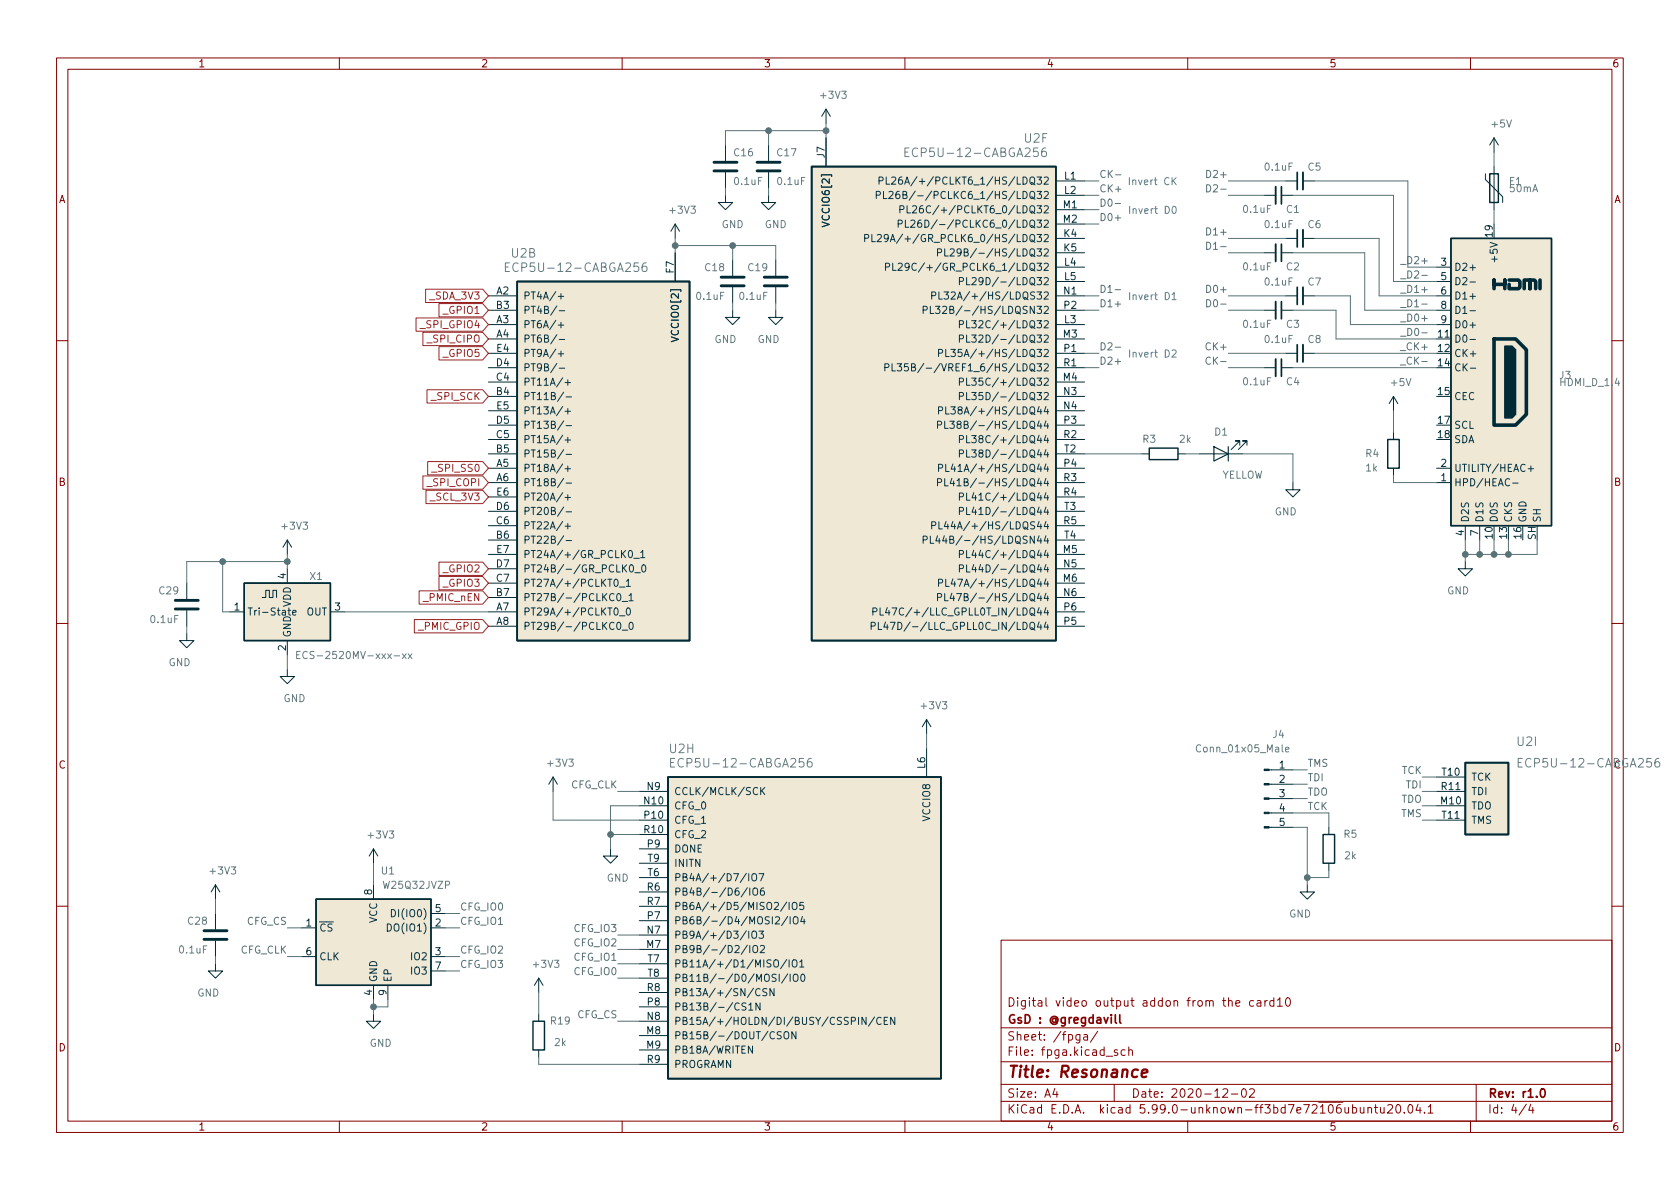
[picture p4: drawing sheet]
<svg xmlns="http://www.w3.org/2000/svg" width="297mm" height="210mm" viewBox="0 0 297 210" stroke-linecap="round" stroke-linejoin="round" font-family="sans-serif">
<g fill="none" stroke="#840000" stroke-width=".18">
<path d="M10 10.2h277v190.1h-277zM12 12.2h273v186.1h-273zM60 10.2v2M110 10.2v2M160 10.2v2M210 10.2v2M260 10.2v2M10 60.2h2M285 60.2h2M10 110.2h2M285 110.2h2M10 160.2h2"/>
<path d="M177 166.3h108v32h-108zM218.5 177.4l.7-.1-.1-.3-.4-.1-.2 .2 .1 .8h.5M221.6 177l-.4-.1-.3 .3v.4l.2 .3h.5M222.3 177h.6v.9M222.9 177.3l-.5 .1a.29 .29 0 0 0-.2 .2 .29 .29 0 0 0 .2 .3h.5M223.6 176.9v1M224.1 176.9l-.3 .1-.2 .2M225.2 177l-.4-.1-.3 .3v.4l.1 .3h.6M225.2 176.4v1.5M225.9 176.9l.4-.5v1.5M225.9 177.9h.8M227.4 176.6l.2-.2a.81 .81 0 0 1 .6 .7 .81 .81 0 0 1-.3 .8h-.1a.81 .81 0 0 1-.4-1.3z"/>
<path d="M285 160.2h2M60 198.3v2M110 198.3v2M160 198.3v2M177 194.8h108M177 191.8h108M177 187.8h108M177 181.8h108M186.5 192.5l-.4 1h1M186.9 193v1M190.9 182.9v1.2l-.3 .3h-.3M190.9 183l-.4-.1-.3 .3v.4l.2 .3h.5"/>
<path d="M191.6 183h.6l.1 .9M192.3 183.3l-.5 .1a.29 .29 0 0 0-.2 .2 .29 .29 0 0 0 .2 .3h.5M194.1 182.4l-1.3 1.9M197 191.8v3M197.6 185.7l-.4-.1-.2 .2 .1 .3 .5 .1v.4h-.6M198.9 185.7l-.4-.1-.3 .3v.4l.2 .3h.5M199.6 185.8l.2-.2 .3 .1 .1 .9M199.6 185.1v1.5M210 198.3v2M216.2 192.7l.6-.2 .2 .2 .1 .3-1 1h1M217.7 193.5h1.2M219.7 192.6l.2-.1a.81 .81 0 0 1 .5 .7 .81 .81 0 0 1-.3 .8h-.1a.81 .81 0 0 1-.6-.6 .81 .81 0 0 1 .3-.8z"/>
<path d="M220.9 192.7l.6-.2 .2 .2 .1 .3-.9 1h.9M241.9 196l.2-.2 .3 .1 .1 .9M241.9 195.8v1M243 195.8h.6M243.2 195.3v1.3l.4 .2M244.1 195.8v1h.4l.2-.1M244.7 195.8v1M245.4 195.5l.5-.2 .2 .2 .1 .3-.9 1h.9M247 195.4l.1-.1a.81 .81 0 0 1 .6 .7 .81 .81 0 0 1-.3 .8h-.1a.81 .81 0 0 1-.6-.6 .81 .81 0 0 1 .3-.8zM248.3 196.7v.1M249.1 195.4l.2-.1a.81 .81 0 0 1 .6 .7 .81 .81 0 0 1-.3 .8h-.2a.81 .81 0 0 1-.5-.6 .81 .81 0 0 1 .2-.8zM250.7 195.3l-.3 1h.9"/>
<path d="M251.1 195.8v1M251.9 196.7v.1M252.5 195.8l.4-.5v1.5M252.5 196.8h.9M260 198.3v2M261 191.8v6.5M269.9 195.3l-1.3 1.9M270.6 195.3l-.3 1h.9M271 195.8v1"/>
</g>
<path d="M197.2 179.4v1.3l.2 .2M198 179.4v1.3l.2 .2M272.6 192.6l.1-.1a.81 .81 0 0 1 .6 .7 .81 .81 0 0 1-.3 .8h-.2a.82 .82 0 0 1-.5-.6 .82 .82 0 0 1 .3-.8z" fill="none" stroke="#840000" stroke-width=".3"/>
<path d="M201.9 189.8l1-.2-.1-.4-.5-.1-.4 .3v1l.2 .1 .6-.1" fill="none" stroke="#840000" stroke-width=".4"/>
<path d="M225.6 33v3.1M230.4 30.5v3M225.6 43.2v3M225.6 53.3v3.1M230.4 40.6v3.1M230.4 50.8v3M225.6 63.5v3M230.4 61v3" fill="none" stroke="#002b36" stroke-width=".33"/>
<path d="M143.5 29.5h43.2v83.8h-43.2zM226.6 33v3.1M229.4 30.5v3M91.4 49.8h30.5v63.5h-30.5zM226.6 43.2v3M226.6 53.3v3.1M229.4 40.6v3.1M229.4 50.8v3M226.6 63.5v3M229.4 61v3M118.1 137.4h48.3v53.3h-48.3zM259.1 134.9h7.6v12.7h-7.6z" fill="none" stroke="#002b36" stroke-width=".3"/>
<g fill="none" stroke="#002b36" stroke-width=".18">
<path d="M146 19.3v2.5M146 19.3l-.7 1.3M146 19.3l.8 1.3M119.4 39.6v2.6M119.4 39.6l-.8 1.3M119.4 39.6l.7 1.3M128.3 34.5v1.3h1.2l-1.2 1.3-1.3-1.3h1.3M128.3 25.6v2.8M128.3 30.5v2.8M135.9 34.5v1.3h1.3l-1.3 1.3-1.3-1.3h1.3M135.9 25.6v2.8M135.9 30.5v2.8"/>
<path d="M146 24.4v5.1M186.7 34.5h5.1M186.7 32h5.1M186.7 37.1h5.1M186.7 39.6h5.1M223.5 34.5h2.1M226.6 34.5h2M227.3 32h2.1M230.4 32h2M262.6 30.7v1l3.1 3.1v1M264.2 24.4l-.8 1.2M264.2 24.4v2.5"/>
<path d="M264.2 29.5v7.6M264.2 24.4l.7 1.2M86.4 52.3h5M86.4 54.9h5M86.4 57.4h5M86.4 59.9h5M119.4 44.7v5.1M129.5 54.9v1.2h-1.2l1.2 1.3 1.3-1.3h-1.3M129.5 46v2.8M129.5 50.8v2.8M137.2 54.9v1.2h-1.3l1.3 1.3 1.2-1.3h-1.2M137.2 46v2.8"/>
<path d="M137.2 50.8v2.8M186.7 52.3h5.1M186.7 54.9h5.1M186.7 57.4h5.1M186.7 59.9h5.1M186.7 42.2h5.1M186.7 44.7h5.1M186.7 47.2h5.1M186.7 49.8h5.1M223.5 54.9h2.1M223.5 44.7h2.1M226.6 54.9h2"/>
<path d="M226.6 44.7h2M227.3 52.3h2.1M227.3 42.2h2.1M230.4 52.3h2M230.4 42.2h2M254 52.3h2.5M254 54.9h2.5M254 57.4h2.5M254 59.9h2.5M254 47.2h2.5M254 49.8h2.5M86.4 62.5h5"/>
<path d="M86.4 65h5M86.4 67.6h5M86.4 70.1h5M86.4 72.6h5M86.4 75.2h5M86.4 77.7h5M186.7 62.5h5.1M186.7 65h5.1M186.7 67.6h5.1M186.7 70.1h5.1M186.7 72.6h5.1M186.7 75.2h5.1"/>
<path d="M186.7 77.7h5.1M219.2 78.7v-.7h-.8h.8l-1.5 1.5M220.5 78.7v-.7h-.8h.8l-1.6 1.5M223.5 65h2.1M226.6 65h2M227.3 62.5h2.1M230.4 62.5h2M246.4 70.1v2.5M246.4 76.4v1.3M246.4 70.1l-.8 1.3M246.4 70.1l.7 1.3M50.8 95.5v2.5"/>
<path d="M50.8 95.5l-.8 1.3M50.8 95.5l.8 1.3M86.4 80.3h5M86.4 82.8h5M86.4 85.3h5M86.4 87.9h5M86.4 90.4h5M86.4 93h5M86.4 95.5h5M86.4 98h5M186.7 80.3h5.1M186.7 82.8h5.1"/>
<path d="M186.7 85.3h5.1M186.7 87.9h5.1M186.7 90.4h5.1M186.7 93h5.1M186.7 95.5h5.1M186.7 98h5.1M201.9 80.3h1.3M208.3 80.3h1.2M212.1 80.3h7.6M228.6 85.3v1.3h-1.3l1.3 1.3 1.3-1.3h-1.3M246.4 82.8v1.3M254 82.8h2.5"/>
<path d="M254 85.3h2.5M259.1 99.3v1.3h-1.3l1.3 1.2 1.2-1.2h-1.2M259.1 93v2.5M261.6 93v2.5M33 112v1.3h-1.3l1.3 1.2 1.3-1.2h-1.3M33 103.1v2.8M33 107.9v2.8M40.6 108.2h2.6M46.4 105.7h.6v-1.3h.6v1.3h.7v-1.3h.6v1.3M50.8 118.4v1.2h1.3l-1.3 1.3-1.3-1.3h1.3M50.8 100.6v2.5M50.8 113.3v2.5"/>
<path d="M58.4 108.2h2.6M86.4 108.2h5M86.4 100.6h5M86.4 103.1h5M86.4 105.7h5M86.4 110.7h5M186.7 108.2h5.1M186.7 100.6h5.1M186.7 103.1h5.1M186.7 105.7h5.1M186.7 110.7h5.1M97.8 137.4l-.8 1.3"/>
<path d="M97.8 137.4v2.5M97.8 137.4l.8 1.3M113 139.9h5.1M163.8 127.2l-.7 1.3M163.8 127.2v2.6M163.8 132.3v5.1M163.8 127.2l.8 1.3M224.4 138.7h4.2M224.4 136.1h4.2M254 139.9h5.1M254 137.4h5.1M38.1 156.5l-.8 1.2"/>
<path d="M38.1 156.5v2.5M38.1 156.5l.8 1.2M66 150.1v2.5M66 156.5v2.5M66 150.1l-.7 1.3M66 150.1l.8 1.3M107.9 150.1v1.3h1.3l-1.3 1.2-1.2-1.2h1.2M113 142.5h5.1M113 145h5.1M113 147.6h5.1M113 150.1h5.1M113 152.6h5.1"/>
<path d="M113 155.2h5.1M113 157.7h5.1M224.4 146.3h4.2M224.4 143.8h4.2M224.4 141.2h4.2M231.1 156.5v1.2h-1.2l1.2 1.3 1.3-1.3h-1.3M234.9 146.3v1.3M234.9 152.6v1.3M254 142.5h5.1M254 145h5.1M38.1 170.4v1.3h-1.3l1.3 1.3 1.3-1.3h-1.3M38.1 161.5v2.8"/>
<path d="M38.1 166.4v2.8M53.3 164.1h2.6M53.3 169.2h2.6M66 179.3v1.3h1.3l-1.3 1.3-1.2-1.3h1.2M66 174.2v2.6M68.6 174.2v2.6M76.2 164.1h2.5M76.2 169.2h2.5M76.2 161.5h2.5M76.2 171.7h2.5M95.2 173l-.7 1.2M95.2 173v2.5"/>
<path d="M95.2 179.3v1.3M95.2 173l.8 1.2M113 160.3h5.1M113 162.8h5.1M113 165.3h5.1M113 167.9h5.1M113 170.4h5.1M113 173h5.1M113 175.5h5.1M113 178h5.1M95.2 185.7v1.2M113 180.6h5.1"/>
<path d="M113 183.1h5.1M113 185.7h5.1M113 188.2h5.1"/>
</g>
<g fill="#eee8d5" stroke="#eee8d5" stroke-width=".18">
<path d="M43.2 103.1h15.2v10.2h-15.2z"/>
<path d="M91.4 49.8h30.5v63.5h-30.5z"/>
<path d="M55.9 159h20.3v15.2h-20.3z"/>
<path d="M256.5 42.2h17.8v50.8h-17.8z"/>
<path d="M118.1 137.4h48.3v53.3h-48.3z"/>
<path d="M259.1 134.9h7.6v12.7h-7.6z"/>
<path d="M143.5 29.5h43.2v83.8h-43.2z"/>
</g>
<path d="M263.4 30.7h1.5v5.1h-1.5zM256.5 42.2h17.8v50.8h-17.8zM203.2 79.2h5.1v2.1h-5.1zM245.4 77.7h2v5.1h-2zM43.2 103.1h15.2v10.2h-15.2zM55.9 159h20.3v15.2h-20.3zM233.9 147.6h2.1v5h-2.1zM94.2 180.6h2.1v5.1h-2.1z" fill="none" stroke="#002b36" stroke-width=".25"/>
<g fill="none" stroke="#073642" stroke-width=".18">
<path d="M145.4 39.3l1.2 .4-1.2 .4M154.9 34.5l.6-.1 .2-.1-.1-.3-.7-.2v1.3M155.4 32l.6-.1 .1-.2v-.3l-.7-.1v1.3M156.2 33.8v1.3h.6M156.7 31.3v1.3h.6M157.2 34l.5-.2 .2 .4-.8 .9h.8M157.7 31.4l.4-.1 .3 .4-.8 .9h.8M158.8 39.6l.6-.1 .1-.2v-.3l-.7-.1v1.3M159 33.8l-.4 .1a.86 .86 0 0 0 0 1.2l.4-.1 .1-.4-.2-.3h-.3l-.2 .3M159.1 37h.6l.1-.2v-.3l-.7-.1v1.3M159.5 31.3l-.4 .1a.86 .86 0 0 0 0 1.2l.4-.1 .1-.5-.2-.2h-.4l-.1 .2M159.7 34.4h.5l.1-.2v-.2l-.6-.2v1.3h.4l.2-.1 .1-.3-.3-.3"/>
<path d="M160.1 38.9v1.3h.6M160.4 36.4v1.3h.6M161 39l.5-.1 .3 .4-.8 .9h.8M161.3 36.5l.5-.1 .3 .3-.8 1h.8M162.9 38.9l-.4 .1a.86 .86 0 0 0 0 1.2l.4-.1 .1-.5-.3-.2-.3 .1-.1 .1M163.2 36.4h-.4a.85 .85 0 0 0 0 1.3l.4-.2 .1-.4-.3-.2h-.2l-.2 .2M98.7 52.4h1M98.7 57.5h1M98.9 54.9h.9M99.2 51.9v1M99.2 57v1M118.7 59.6l1.3 .4-1.3 .4"/>
<path d="M152.9 42.1h.6l.1-.2-.1-.3-.6-.1v1.2M154.2 41.5v1.2h.6M155.1 41.6l.5-.1 .2 .3-.7 .9h.7M156.6 47.2l.6-.1 .1-.1-.1-.3-.6-.2v1.3M157.1 42l-.3 .2h-.2l-.3-.2 .1-.5h.4l.2 .1a.84 .84 0 0 1-.3 1.1h-.3M157.8 46.5v1.3h.6M158.8 46.7l.5-.2 .2 .4-.8 .9h.8M160.7 47.1l-.2 .2h-.2l-.3-.2 .1-.5 .4-.1 .2 .2a.84 .84 0 0 1-.3 1.1h-.3M163.2 54.8h.6l.1-.2v-.3l-.7-.1v1.2M164.5 54.2v1.2h.6M164.7 52.3l.6-.1 .2-.2-.1-.3-.7-.1v1.3M165.4 54.2h.8l-.4 .4 .3 .2v.5l-.2 .1-.5-.1"/>
<path d="M165.8 44.7l.6-.1 .1-.2-.1-.3-.6-.1v1.3M166 51.6v1.3h.6M166.7 54.3l.5-.1 .2 .3-.8 .9h.8M166.9 51.6h.8l-.4 .5 .3 .1v.6l-.1 .1-.6-.1M167 44v1.3h.6M168 44.1l.5-.1 .2 .4-.8 .9h.8M169.6 49.7h.6l.2-.2-.1-.3-.7-.1v1.3M169.6 57.4l.6-.1 .2-.2-.1-.3-.7-.1v1.3M169.6 59.9l.6-.1 .2-.1-.1-.3-.7-.2v1.3M169.9 44.5l-.2 .3-.4-.1-.1-.2 .1-.4 .4-.1 .2 .1a.84 .84 0 0 1-.3 1.2h-.3M170.9 49.1v1.3h.6M170.9 56.7v1.3h.6"/>
<path d="M170.9 59.2v1.3h.6M171.8 56.7h.8l-.4 .5 .3 .1v.6l-.1 .1-.6-.1M171.8 59.2h.8l-.4 .5 .3 .1v.6l-.1 .1-.6-.1M171.9 49.2l.5-.1 .2 .3-.8 1h.8M259.9 54.9h1M259.9 49.9h1M98.7 62.6h1M98.9 60h.9M98.9 65.1h.9M99.2 62.1v1M99.7 69.3l-1.1 1.7M99.7 74.4l-1.1 1.7"/>
<path d="M99.7 79.5l-1.1 1.6M99.9 67.6h1M99.9 72.7h1M99.9 77.8h1M100.1 70.2h1M100.1 75.3h1M100.4 67.2v.9M100.4 72.2v1M100.4 77.3v1M156.4 65l.7-.1 .1-.2-.1-.3-.7-.1v1.3M157.7 64.3v1.3h.6M158.6 64.3h.8l-.4 .5 .4 .1v.6l-.2 .1-.6-.1"/>
<path d="M160.6 64.3h-.6l-.1 .6 .2-.1 .4 .1 .1 .1v.5l-.2 .1-.5-.1M161.2 64.9h.5l.1-.2v-.3l-.6-.1v1.3h.4l.2-.1 .1-.3-.3-.3M165.8 75.1h.6l.1-.2-.1-.3-.6-.1v1.3M165.9 62.4h.6l.2-.2-.1-.3-.7-.1v1.3M165.9 72.6l.6-.1 .2-.1-.1-.3-.7-.2v1.3M167 74.5v1.3h.6M167.2 61.8v1.3h.6M167.2 71.9v1.3h.6M167.9 74.5h.8l-.4 .5 .4 .1v.5l-.2 .2-.6-.2M168.1 61.8h.8l-.4 .5 .3 .1v.5l-.1 .2-.6-.2M168.1 71.9h.8l-.4 .5 .3 .1v.6l-.1 .1-.6-.1M169.5 75l-.3-.2 .1-.2 .2-.1h.3l.1 .2v.2l-.6 .2-.1 .2v.2l.3 .3 .3-.1 .1-.2v-.4l-.2-.1"/>
<path d="M169.6 67.5h.6l.2-.2-.1-.3-.7-.1v1.2M169.6 70.1l.6-.1 .2-.2-.1-.3-.7-.1v1.3M169.6 77.7l.6-.1 .2-.2-.1-.3-.7-.1v1.3M170.9 66.9v1.2h.6M170.9 69.4v1.3h.6M170.9 77v1.3h.6M170.9 79.6v1.2h.6M171.8 66.9h.8l-.4 .4 .3 .2v.5l-.1 .1-.6-.1M171.8 69.4h.8l-.4 .5 .3 .1v.6l-.1 .1-.6-.1M171.8 77h.8l-.4 .5 .3 .1v.6l-.1 .1-.6-.1M171.8 79.6h.8l-.4 .4 .3 .2v.5l-.1 .1-.6-.1M259.9 60h1"/>
<path d="M260 65.1h.9M99.7 84.6l-1.1 1.6M99.7 89.7l-1.1 1.6M99.7 94.7l-1.1 1.7M99.9 82.9h1M99.9 88h1M99.9 93h1M100.1 80.3h1M100.1 85.4h1M100.1 90.5h1M100.1 95.6h1M100.4 82.4v1"/>
<path d="M100.4 87.5v1M100.4 92.6v.9M111.2 97.5l.2-.2a.68 .68 0 0 1 .4 .7 .68 .68 0 0 1-.4 .6l-.2-.1-.1-.4zM111.5 99.9h.1a.68 .68 0 0 1 .4 .6 .68 .68 0 0 1-.4 .7 .84 .84 0 0 1-.1-1.3zM112.1 98.7h.9M113.3 97.7l.3-.4v1.3M113.3 98.6h.7M113.6 99.9h.2a.68 .68 0 0 1 .4 .6 .68 .68 0 0 1-.4 .7 .84 .84 0 0 1-.2-1.3zM163.2 95.5l.6-.1 .1-.2v-.3l-.7-.1v1.3M164.5 94.8v1.3h.6M164.7 92.9h.6l.2-.2-.1-.3-.7-.1v1.2M165.8 85.3l.6-.1 .1-.1-.1-.3-.6-.2v1.3"/>
<path d="M165.8 94.7l-.3 .9h.7M165.9 82.8l.6-.1 .2-.2-.1-.3-.7-.1v1.3M166 92.3v1.2h.6M166.1 95.2v.9M167 94.7l-.3 .9h.8M167 84.6v1.3h.6M167.2 82.1v1.3h.6M167.3 92.2l-.3 .9h.8M167.6 92.7v.8M168.3 84.6l-.3 .9h.8M168.5 82l-.3 .9h.8M168.6 85.1v.8"/>
<path d="M168.8 82.5v.9M169.2 85l.4-.4v1.3M169.2 85.9h.7M169.6 80.2h.6l.2-.2-.1-.3-.7-.1v1.2M169.6 87.8h.6l.2-.2-.1-.3-.7-.1v1.3M169.6 90.4l.6-.1 .2-.2-.1-.3-.7-.1v1.3M169.6 98l.6-.1 .2-.1-.1-.3-.7-.2v1.3M170.9 87.2v1.3h.6M170.9 89.7v1.3h.6M170.9 97.3v1.3h.6M170.9 99.9v1.3h.6M172.2 87.1l-.3 .9h.8"/>
<path d="M172.2 89.7l-.3 .9h.8M172.2 97.3l-.3 .9h.8M172.2 99.8l-.3 .9h.8M267.5 85.4h.9M270.2 82.9h1M270.7 82.4v1M51.1 107.5v1.1l.3 .2M51.7 108.3l.7-.1-.1-.2-.4-.1-.2 .2 .1 .6h.5M108.6 105.1a.6 .6 0 0 0-.9 .4 .6 .6 0 0 0 .6 .7l.3-.1M108.7 102.5l.2-.1a.68 .68 0 0 1 .4 .7 .68 .68 0 0 1-.4 .6l-.2-.1-.1-.4zM108.7 107.6l.2-.1a.68 .68 0 0 1 .4 .6 .68 .68 0 0 1-.4 .7l-.2-.1-.1-.4zM109.2 105.1l.1-.1a.68 .68 0 0 1 .5 .6 .68 .68 0 0 1-.5 .6l-.1-.1-.2-.4z"/>
<path d="M109.2 110.2l.1-.2a.68 .68 0 0 1 .5 .7 .68 .68 0 0 1-.5 .6l-.1-.1-.2-.4zM109.5 103.8h1M109.5 108.9h1M110 106.4h1M110 111.4h1M110.7 102.8l.4-.4v1.3M110.7 103.7h.8M110.9 107.6l.1-.1a.68 .68 0 0 1 .5 .6 .68 .68 0 0 1-.5 .7l-.1-.1-.2-.4zM111.2 105.3l.4-.3v1.2M111.2 106.2h.7M111.3 110.2l.2-.2a.68 .68 0 0 1 .5 .7 .68 .68 0 0 1-.5 .6l-.2-.1-.1-.4zM112.2 101.3h1"/>
<path d="M154 110.7l.6-.1 .2-.1-.1-.3-.7-.2v1.3M154.3 108.2l.6-.1 .2-.2-.1-.3-.7-.1v1.3M155.3 110v1.3h.6M155.6 107.5v1.3h.6M156.6 110l-.3 .9h.8M156.9 107.4l-.3 .9h.8M156.9 110.5v.8M157.2 107.9v.9M157.4 110h.9l-.6 1.3M165.8 105.6h.6l.1-.2-.1-.3-.6-.1v1.2M165.9 103.1l.6-.1 .2-.2-.1-.3-.7-.1v1.3M167 105v1.2h.6"/>
<path d="M167.2 102.4v1.3h.6M168.3 104.9l-.3 .9h.8M168.5 102.4l-.3 .9h.8M168.6 105.4v.8M168.8 102.8v.9M169.1 105h.9l-.5 1.2M169.6 100.5h.6l.2-.2-.1-.3-.7-.1v1.3M134.5 139.3v1.2M134.7 139.8l.5 .7M135.2 139.3l-.7 .7M132 154.4l-1.1 1.7M132.1 157l-1 1.6"/>
<path d="M132.4 154.5v1.3M132.6 157v1.3M133 154.7l.2-.2a.43 .43 0 0 1 .6 .4v.4a.42 .42 0 0 1-.4 .5 .42 .42 0 0 1-.5-.5zM133.2 157.2l.2-.2a.43 .43 0 0 1 .6 .5v.4a.42 .42 0 0 1-.5 .4 .42 .42 0 0 1-.4-.4zM134.2 154.5h.8l-.5 1.3M135 157l-.3 .1a.85 .85 0 0 0 0 1.2l.4-.1 .1-.4-.3-.3-.3 .1-.2 .2M139.1 159.5l-1.1 1.6M139.5 159.6v1.2M140.1 159.8l.3-.2a.43 .43 0 0 1 .5 .4v.4a.42 .42 0 0 1-.4 .5 .42 .42 0 0 1-.4-.5zM142.1 159.6h-.6l-.1 .6 .2-.1h.4l.1 .2v.4l-.2 .1-.5-.1M68.5 163.4a.64 .64 0 0 1 .7 .6 .64 .64 0 0 1-.7 .7zM69.2 160.8a.64 .64 0 0 1 .7 .7 .64 .64 0 0 1-.7 .6z"/>
<path d="M131.9 177.4h-.5l-.2 .1v.3l.6 .3 .1 .3-.2 .2h-.5M132 164.6l-1.1 1.6M132.1 167.1l-1 1.7M132.4 177.7l.3-.3v1.2M132.4 164.7v1.2M132.4 178.6h.7M132.6 167.2v1.3M133 164.8l.2-.1a.43 .43 0 0 1 .6 .4v.4a.42 .42 0 0 1-.4 .4 .42 .42 0 0 1-.5-.4zM133.2 167.4l.2-.2a.43 .43 0 0 1 .6 .4v.4a.42 .42 0 0 1-.5 .5 .42 .42 0 0 1-.4-.5zM134.2 164.7h.8l-.4 .4 .3 .2v.5l-.2 .1-.5-.1M134.4 174.9a.6 .6 0 0 0-.9 .5 .6 .6 0 0 0 .6 .7l.3-.1M134.4 177.4v1.2l-.7-1.2v1.2"/>
<path d="M134.4 167.3l.5-.1 .3 .4-.8 .9h.8M135.6 174.9l-.5-.1-.2 .1v.4l.6 .2 .1 .3-.3 .3-.4-.1M136.9 174.8v1.3l-.8-1.3v1.3M137 169.8l.1-.1a.43 .43 0 0 1 .5 .5v.4a.42 .42 0 0 1-.4 .4 .42 .42 0 0 1-.4-.4v-.4zM137.1 162.2l.5-.1 .2 .4-.8 .9h.8M137.8 172.3v1.2M139.1 169.7l-1.1 1.6M139.3 162.1l-1.1 1.6M139.3 172.2l-1.1 1.6M139.5 169.7v1.3M139.7 162.1v1.3M139.7 172.3v1.2"/>
<path d="M140.1 169.9l.3-.2a.43 .43 0 0 1 .5 .5v.4a.42 .42 0 0 1-.4 .4 .42 .42 0 0 1-.4-.4zM140.3 162.3l.2-.2a.43 .43 0 0 1 .6 .4v.5a.42 .42 0 0 1-.4 .4 .42 .42 0 0 1-.5-.4zM140.3 172.5l.2-.2a.43 .43 0 0 1 .6 .4v.4a.42 .42 0 0 1-.4 .5 .42 .42 0 0 1-.5-.5zM141.4 170.1l.4-.4v1.3M141.4 171h.7M141.7 172.4l.2-.1a.68 .68 0 0 1 .4 .6 .68 .68 0 0 1-.4 .6l-.2-.1-.1-.3zM141.9 162.1l-.3 .9h.8M142.2 162.5v.9M153.1 179.9v1.3l-.7-1.3v1.3M154.6 179.8l-1 1.7M156.9 179.9h-.6v1.3h.6M158.2 179.9v1.3l-.7-1.3v1.3"/>
<path d="M133.1 185v1.2l-.8-1.2v1.2M138.1 182.5l-.5-.1-.1 .2v.3l.5 .3 .1 .3-.2 .2-.5-.1M138.8 182.5l.1-.1a.43 .43 0 0 1 .6 .5v.4a.42 .42 0 0 1-.5 .4 .42 .42 0 0 1-.4-.4v-.4zM140.7 182.4v1.3l-.7-1.3v1.3M155.8 180a.6 .6 0 0 0-.8 .4 .6 .6 0 0 0 .5 .8l.3-.2M156.3 180.5h.5"/>
</g>
<g fill="none" stroke="#657b83" stroke-width=".18">
<path d="M160 26.9h.5M160.7 26.2h-.7v1.5h.7M184.9 26.2a.6 .6 0 0 0-.7 .6v.6l.1 .2 .4 .1 .3-.2v-.5l-.1-.2-.4-.1-.3 .3M89.4 47.2h.5M90.1 46.5h-.7v1.5h.7M114.3 46.5a.6 .6 0 0 0-.8 .6v.6l.2 .2 .4 .1 .2-.1 .1-.5-.1-.3h-.5l-.3 .3M52.5 115.8h.4M53.1 115.2h-.6v1.3h.6M54.3 115.3a.6 .6 0 0 0-.8 .4 .6 .6 0 0 0 .6 .8l.2-.2M71.1 115.6l.7 .9M71.8 115.6l-.7 .9M72.2 115.6l.6 .9"/>
<path d="M72.8 115.6l-.6 .9M118.6 134.8h.5M119.3 134.1h-.7v1.5h.7M143.5 134.1a.6 .6 0 0 0-.8 .7v.5l.2 .3h.4l.2-.1 .1-.5-.1-.2-.5-.1-.3 .3M227.3 132.5l.6-.1-.1-.2-.3-.1-.2 .2 .1 .6h.4M268.4 134.8h.5M269.2 134.1h-.8v1.5h.8M293.3 134.1a.6 .6 0 0 0-.7 .7v.5l.1 .3h.5l.2-.1 .1-.5-.2-.2-.4-.1-.3 .3"/>
</g>
<path d="M126.2 30.2h4.1M126.2 28.7h4.1M133.9 30.2h4M133.9 28.7h4M127.5 50.5h4.1M127.5 49h4.1M135.1 50.5h4.1M135.1 49h4.1M31 107.7h4.1M31 106.2h4.1M36.1 166.1h4M36.1 164.6h4" fill="none" stroke="#002b36" stroke-width=".51"/>
<path d="M264.2 51v-1.5v.8h1.9v-.8v1.5M264.2 59.9h3.8l1.9 1.9v11.5l-1.9 1.9h-3.8zM266.8 49.5h1.7l.2 .3v1l-.2 .2h-1.7v-.7M269.5 51v-1.5h1v1.5v-1.5h.8l.2 .3v1.2M272.3 49.5v1.5" fill="none" stroke="#002b36" stroke-width=".63"/>
<path d="M266.1 61.2h1.2l.7 .6v11.5l-.7 .6h-1.2z" fill="#002b36" stroke="#002b36" stroke-width=".25"/>
<g fill="#002b36" stroke="#002b36" stroke-width=".18">
<path d="M223.5 146.2h.9v.2h-.9z"/>
<path d="M223.5 143.6h.9v.3h-.9z"/>
<path d="M223.5 141.1h.9v.2h-.9z"/>
<path d="M223.5 138.6h.9v.2h-.9z"/>
<path d="M223.5 136h.9v.3h-.9z"/>
</g>
<path d="M214.6 79l2.6 1.3-2.6 1.2zM217.2 79v2.5" fill="none" stroke="#002b36" stroke-width=".2"/>
<g fill="none" stroke="#9f2523" stroke-width=".18">
<path d="M73.6 56.2h11.7l1.1 1.2-1.1 1.2h-11.7zM74.8 58.8h10.5l1.1 1.1-1.1 1.2h-10.5zM75.3 51.1h10l1.1 1.2-1.1 1.2h-10zM77.6 53.7h7.7l1.1 1.2-1.1 1.1h-7.7zM75.5 68.9h9.8l1.1 1.2-1.1 1.2h-9.8zM77.6 61.3h7.7l1.1 1.2-1.1 1.2h-7.7zM74.8 84.2h10.5l1.1 1.1-1.1 1.2h-10.5zM75.3 86.7h10l1.1 1.2-1.1 1.2h-10zM75.6 81.6h9.7l1.1 1.2-1.1 1.2h-9.7zM77.6 99.4h7.7l1.1 1.2-1.1 1.2h-7.7zM73.3 109.6h12l1.1 1.1-1.1 1.2h-12zM74.1 104.5h11.2l1.1 1.2-1.1 1.1h-11.2z"/>
<path d="M77.6 101.9h7.7l1.1 1.2-1.1 1.2h-7.7z"/>
</g>
<g fill="none" stroke="#586e75" stroke-width=".18">
<path d="M128.3 33.3v1.2M135.9 23.1v2.5M135.9 33.3v1.2M146 21.8v2.6M146 23.1h-17.7v2.5M191.8 32h2.5M191.8 39.6h2.5M191.8 34.5h2.5M191.8 37.1h2.5M197.2 36h.9M197.2 30.9h1M213.3 30.1a.64 .64 0 0 1 .8 .7 .64 .64 0 0 1-.8 .6z"/>
<path d="M213.3 32.7a.64 .64 0 0 1 .8 .6 .64 .64 0 0 1-.8 .6zM217.2 32h10.1M217.2 34.5h6.3M228.6 34.5h17.8v15.3h7.6M232.4 32h16.5v15.2h5.1M264.2 26.9v2.6M264.2 37.1v2.5M119.4 43.4h17.8v2.6M119.4 42.2v2.5M129.5 43.4v2.6M129.5 53.6v1.3M137.2 53.6v1.3"/>
<path d="M191.8 54.9h2.5M191.8 52.3h2.5M197.2 51.2h.9M213.3 53a.64 .64 0 0 1 .8 .6 .64 .64 0 0 1-.8 .7zM213.3 42.8a.64 .64 0 0 1 .8 .7 .64 .64 0 0 1-.8 .6zM213.3 50.4a.64 .64 0 0 1 .8 .7 .64 .64 0 0 1-.8 .6zM213.3 40.3a.64 .64 0 0 1 .8 .6 .64 .64 0 0 1-.8 .7zM217.2 54.9h6.3M217.2 42.2h10.1M217.2 52.3h10.1M217.2 44.7h6.3M228.6 54.9h7.6v5h17.8"/>
<path d="M228.6 44.7h12.7v10.2h12.7M232.4 52.3h6.4v5.1h15.2M232.4 42.2h11.4v10.1h10.2M247.6 56.9h1M247.6 59.5h1M247.6 49.3h1M247.6 46.8h1M247.6 51.8h1M247.6 54.4h1M191.8 65h2.5M191.8 62.5h2.5M197.2 61.4h.9"/>
<path d="M214 63.3a.6 .6 0 0 0-.8 .4 .6 .6 0 0 0 .6 .7l.2-.1M217.2 65h6.3M217.2 62.5h10.1M228.6 65h25.4M232.4 62.5h21.6M246.4 72.6v3.8M247.6 64.5h.9M39.4 99.3v8.9h1.2M50.8 98v2.6M50.8 99.3h-17.8v3.8M191.8 80.3h10.1M209.5 80.3h2.6"/>
<path d="M219.7 80.3h8.9v5M246.4 84.1v1.2h7.6M259.1 95.5v3.8M261.6 95.5v2.5M264.2 95.5v2.5M266.7 95.5v2.5M271.8 95.5v2.5h-12.7M33 110.7v1.3M50.8 115.8v2.6M61 108.2h25.4M97.8 139.9v5.1h15.2M109.2 139.9h3.8"/>
<path d="M163.8 129.8v2.5M228.6 136.1h2.5M228.6 138.7h2.5M251.5 139.9h2.5M251.5 137.4h2.5M38.1 159v2.5M66 152.6v3.9M107.9 147.6h5.1M113 142.5h-5.1v7.6M228.6 146.3h2.5v10.2M228.6 143.8h6.3v2.5M228.6 141.2h2.5"/>
<path d="M234.9 153.9v1.3h-3.8M251.5 145h2.5M251.5 142.5h2.5M38.1 169.2v1.2M50.8 164.1h2.5M50.8 169.2h2.5M66 176.8v2.5M68.6 176.8v1.2h-2.6M78.7 164.1h2.6M78.7 169.2h2.6M78.7 171.7h2.6M78.7 161.5h2.6"/>
<path d="M95.2 175.5v3.8M109.2 173h3.8M109.2 170.4h3.8M109.2 167.9h3.8M109.2 165.3h3.8M95.2 186.9v1.3h17.8M109.2 180.6h3.8"/>
</g>
<path d="M199.7 31.4v1.3M199.7 36.5v1.2M199.7 51.7v1.3M199.7 61.9v1.2" fill="none" stroke="#268bd2" stroke-width=".18"/>
<g fill="#586e75" stroke="#586e75" stroke-width=".18">
<circle cx="261.6" cy="98" r=".51"/>
<circle cx="264.2" cy="98" r=".51"/>
<circle cx="266.7" cy="98" r=".51"/>
<circle cx="259.1" cy="98" r=".51"/>
<circle cx="231.1" cy="155.2" r=".51"/>
<circle cx="146.1" cy="23.1" r=".51"/>
<circle cx="129.5" cy="43.4" r=".51"/>
<circle cx="135.9" cy="23.1" r=".51"/>
<circle cx="119.4" cy="43.4" r=".51"/>
<circle cx="66" cy="178" r=".51"/>
<circle cx="108" cy="147.6" r=".51"/>
<circle cx="50.8" cy="99.3" r=".51"/>
<circle cx="39.4" cy="99.3" r=".51"/>
</g>
<text font-size="2.8" fill="#840000" x="178" y="190.6">Title: Resonance</text>
<g font-size="2.1" fill="#657b83">
<text x="161.4" y="27.8">ECP5U-12-CABGA256</text>
<text x="181.1" y="25.2">U2F</text>
<text x="90.4" y="45.5">U2B</text>
<text x="90.8" y="48.1">ECP5U-12-CABGA256</text>
<text x="268.3" y="131.9">U2I</text>
<text x="118.4" y="133.2">U2H</text>
<text x="120" y="135.7">ECP5U-12-CABGA256</text>
<text x="269.8" y="135.7">ECP5U-12-CABGA256</text>
</g>
<g font-size="2.1" fill="#840000">
<text x="178" y="178">Digital video output addon from the card10</text>
<text x="178" y="184">Sheet: /fpga/</text>
<text x="178" y="181">GsD : @gregdavill</text>
<text x="178" y="186.7">File: fpga.kicad_sch</text>
<text x="178" y="196.9">KiCad E.D.A. kicad 5.99.0-unknown-ff3bd7e72~106~ubuntu20.04.1</text>
<text x="178" y="194.1">Size: A4</text>
<text x="200" y="194.1">Date: 2020-12-02</text>
<text x="263" y="194.1">Rev: r1.0</text>
<text x="263" y="196.9">Id: 4/4</text>
</g>
<g font-size="1.8" fill="#840000">
<text x="35" y="11.9">1</text>
<text x="85" y="11.9">2</text>
<text x="135" y="11.9">3</text>
<text x="185" y="11.9">4</text>
<text x="235" y="11.9">5</text>
<text x="285" y="11.9">6</text>
<text x="10.3" y="35.9">A</text>
<text x="285.3" y="35.9">A</text>
<text x="10.3" y="85.9">B</text>
<text x="285.3" y="85.9">B</text>
<text x="10.3" y="135.9">C</text>
<text x="10.3" y="185.9">D</text>
<text x="285.3" y="185.9">D</text>
<text x="35" y="199.9">1</text>
<text x="85" y="199.9">2</text>
<text x="135" y="199.9">3</text>
<text x="185" y="199.9">4</text>
<text x="235" y="199.9">5</text>
<text x="285" y="199.9">6</text>
</g>
<g font-size="1.8" fill="#657b83">
<text x="145.2" y="17.5">+3V3</text>
<text x="263.8" y="22.5">+5V</text>
<text x="129.8" y="27.6">C16</text>
<text x="137.5" y="27.6">C17</text>
<text x="129.9" y="32.7">0.1uF</text>
<text x="137.6" y="32.7">0.1uF</text>
<text x="223.8" y="30.2">0.1uF</text>
<text x="231.3" y="30.2">C5</text>
<text x="266.9" y="32.7">F1</text>
<text x="267" y="34">50mA</text>
<text x="118.6" y="37.8">+3V3</text>
<text x="127.6" y="40.3">GND</text>
<text x="135.2" y="40.3">GND</text>
<text x="219.9" y="37.6">0.1uF</text>
<text x="223.8" y="40.3">0.1uF</text>
<text x="227.5" y="37.6">C1</text>
<text x="231.3" y="40.3">C6</text>
<text x="124.7" y="47.9">C18</text>
<text x="132.3" y="47.9">C19</text>
<text x="219.9" y="47.8">0.1uF</text>
<text x="227.5" y="47.8">C2</text>
<text x="123.2" y="53">0.1uF</text>
<text x="130.9" y="53">0.1uF</text>
<text x="223.8" y="50.5">0.1uF</text>
<text x="231.3" y="50.5">C7</text>
<text x="219.9" y="58">0.1uF</text>
<text x="227.5" y="58">C3</text>
<text x="126.3" y="60.6">GND</text>
<text x="133.9" y="60.6">GND</text>
<text x="223.8" y="60.6">0.1uF</text>
<text x="231.3" y="60.6">C8</text>
<text x="219.9" y="68.1">0.1uF</text>
<text x="227.5" y="68.1">C4</text>
<text x="246.1" y="68.3">+5V</text>
<text x="275.8" y="67">J3</text>
<text x="276" y="68.3">HDMI_D_1.4</text>
<text x="214.8" y="77">D1</text>
<text x="202.1" y="78.3">R3</text>
<text x="208.6" y="78.3">2k</text>
<text x="241.5" y="80.8">R4</text>
<text x="241.5" y="83.4">1k</text>
<text x="215.9" y="84.6">YELLOW</text>
<text x="50" y="93.7">+3V3</text>
<text x="225.4" y="91.1">GND</text>
<text x="28.2" y="105.1">C29</text>
<text x="54.8" y="102.6">X1</text>
<text x="255.8" y="105.1">GND</text>
<text x="26.7" y="110.2">0.1uF</text>
<text x="29.8" y="117.8">GND</text>
<text x="54.1" y="116.5">ECS-2520MV-xxx-xx</text>
<text x="50.1" y="124.1">GND</text>
<text x="163" y="125.4">+3V3</text>
<text x="225.1" y="130.5">J4</text>
<text x="97" y="135.6">+3V3</text>
<text x="212" y="133">Conn_01x05_Male</text>
<text x="285.3" y="135.9">C</text>
<text x="65.2" y="148.3">+3V3</text>
<text x="237.6" y="148.1">R5</text>
<text x="37.3" y="154.6">+3V3</text>
<text x="67.4" y="154.6">U1</text>
<text x="107.3" y="155.9">GND</text>
<text x="237.8" y="151.9">2k</text>
<text x="68" y="157.2">W25Q32JVZP</text>
<text x="33.3" y="163.5">C28</text>
<text x="227.9" y="162.2">GND</text>
<text x="31.8" y="168.6">0.1uF</text>
<text x="94.4" y="171.1">+3V3</text>
<text x="34.9" y="176.2">GND</text>
<text x="65.3" y="185.1">GND</text>
<text x="97.4" y="181.2">R19</text>
<text x="98.1" y="185">2k</text>
</g>
<g font-size="1.8" fill="#073642">
<text x="145.8" y="27.9" transform="rotate(-90 145.8 27.9)">J7</text>
<text x="160.2" y="32.6">PL26A/+/PCLKT6_1/HS/LDQ32</text>
<text x="160.4" y="35.2">PL26B/-/PCLKC6_1/HS/LDQ32</text>
<text x="188.2" y="31.7">L1</text>
<text x="188.2" y="34.3">L2</text>
<text x="146.7" y="39.2" transform="rotate(-90 146.7 39.2)">VCCIO6[2]</text>
<text x="163.1" y="37.7">PL26C/+/PCLKT6_0/LDQ32</text>
<text x="163.4" y="40.3">PL26D/-/PCLKC6_0/LDQ32</text>
<text x="188" y="36.8">M1</text>
<text x="188" y="39.4">M2</text>
<text x="188.1" y="41.9">K4</text>
<text x="263.9" y="41.9" transform="rotate(-90 263.9 41.9)">19</text>
<text x="157.6" y="42.8">PL29A/+/GR_PCLK6_0/HS/LDQ32</text>
<text x="160.6" y="47.9">PL29C/+/GR_PCLK6_1/LDQ32</text>
<text x="169.9" y="45.3">PL29B/-/HS/LDQ32</text>
<text x="188.1" y="44.4">K5</text>
<text x="188.2" y="47">L4</text>
<text x="254.8" y="47">3</text>
<text x="257" y="47.9">D2+</text>
<text x="264.8" y="45.9" transform="rotate(-90 264.8 45.9)">+5V</text>
<text x="87.8" y="52.1">A2</text>
<text x="92.5" y="53">PT4A/+</text>
<text x="119.1" y="48.3" transform="rotate(-90 119.1 48.3)">F7</text>
<text x="168.3" y="53">PL32A/+/HS/LDQS32</text>
<text x="172.9" y="50.4">PL29D/-/LDQ32</text>
<text x="188.1" y="52.1">N1</text>
<text x="188.2" y="49.5">L5</text>
<text x="254.8" y="49.5">5</text>
<text x="254.8" y="52.1">6</text>
<text x="257" y="50.4">D2-</text>
<text x="257" y="53">D1+</text>
<text x="87.8" y="54.6">B3</text>
<text x="87.8" y="57.1">A3</text>
<text x="87.8" y="59.7">A4</text>
<text x="92.5" y="55.5">PT4B/-</text>
<text x="92.5" y="58">PT6A/+</text>
<text x="120" y="59.5" transform="rotate(-90 120 59.5)">VCCIO0[2]</text>
<text x="167.5" y="55.5">PL32B/-/HS/LDQSN32</text>
<text x="172.5" y="58">PL32C/+/LDQ32</text>
<text x="188" y="59.7">M3</text>
<text x="188.1" y="54.6">P2</text>
<text x="188.2" y="57.1">L3</text>
<text x="254.3" y="59.7">11</text>
<text x="254.8" y="54.6">8</text>
<text x="254.8" y="57.1">9</text>
<text x="257" y="55.5">D1-</text>
<text x="257" y="58">D0+</text>
<text x="87.8" y="64.8">D4</text>
<text x="87.8" y="62.2">E4</text>
<text x="92.5" y="60.6">PT6B/-</text>
<text x="92.5" y="63.1">PT9A/+</text>
<text x="92.5" y="65.7">PT9B/-</text>
<text x="161.8" y="65.7">PL35B/-/VREF1_6/HS/LDQ32</text>
<text x="169.5" y="63.1">PL35A/+/HS/LDQ32</text>
<text x="172.9" y="60.6">PL32D/-/LDQ32</text>
<text x="188.1" y="64.8">R1</text>
<text x="188.1" y="62.2">P1</text>
<text x="254.3" y="62.2">12</text>
<text x="254.3" y="64.8">14</text>
<text x="257" y="60.6">D0-</text>
<text x="257" y="63.1">CK+</text>
<text x="257" y="65.7">CK-</text>
<text x="87.8" y="67.3">C4</text>
<text x="87.8" y="69.8">B4</text>
<text x="92.5" y="68.2">PT11A/+</text>
<text x="92.5" y="70.7">PT11B/-</text>
<text x="172.5" y="68.2">PL35C/+/LDQ32</text>
<text x="172.9" y="70.7">PL35D/-/LDQ32</text>
<text x="188" y="67.3">M4</text>
<text x="188.1" y="69.8">N3</text>
<text x="254.3" y="69.8">15</text>
<text x="257" y="70.7">CEC</text>
<text x="87.8" y="74.9">D5</text>
<text x="87.8" y="77.5">C5</text>
<text x="87.8" y="72.4">E5</text>
<text x="92.5" y="73.3">PT13A/+</text>
<text x="92.5" y="75.8">PT13B/-</text>
<text x="169.5" y="73.3">PL38A/+/HS/LDQ44</text>
<text x="169.9" y="75.8">PL38B/-/HS/LDQ44</text>
<text x="188.1" y="72.4">N4</text>
<text x="188.1" y="77.5">R2</text>
<text x="188.1" y="74.9">P3</text>
<text x="254.3" y="74.9">17</text>
<text x="254.3" y="77.5">18</text>
<text x="257" y="75.8">SCL</text>
<text x="87.8" y="80">B5</text>
<text x="87.8" y="82.5">A5</text>
<text x="92.5" y="78.4">PT15A/+</text>
<text x="92.5" y="80.9">PT15B/-</text>
<text x="92.5" y="83.4">PT18A/+</text>
<text x="169.5" y="83.4">PL41A/+/HS/LDQ44</text>
<text x="172.5" y="78.4">PL38C/+/LDQ44</text>
<text x="172.9" y="80.9">PL38D/-/LDQ44</text>
<text x="188.1" y="82.5">P4</text>
<text x="188.2" y="80">T2</text>
<text x="254.8" y="82.5">2</text>
<text x="257" y="78.4">SDA</text>
<text x="257" y="83.4">UTILITY/HEAC+</text>
<text x="87.8" y="85.1">A6</text>
<text x="87.8" y="87.6">E6</text>
<text x="92.5" y="86">PT18B/-</text>
<text x="92.5" y="88.5">PT20A/+</text>
<text x="169.9" y="86">PL41B/-/HS/LDQ44</text>
<text x="172.5" y="88.5">PL41C/+/LDQ44</text>
<text x="188.1" y="85.1">R3</text>
<text x="188.1" y="87.6">R4</text>
<text x="254.8" y="85.1">1</text>
<text x="257" y="86">HPD/HEAC-</text>
<text x="87.8" y="90.2">D6</text>
<text x="87.8" y="92.7">C6</text>
<text x="87.8" y="95.2">B6</text>
<text x="92.5" y="91.1">PT20B/-</text>
<text x="92.5" y="93.6">PT22A/+</text>
<text x="168.3" y="93.6">PL44A/+/HS/LDQS44</text>
<text x="172.9" y="91.1">PL41D/-/LDQ44</text>
<text x="188.1" y="92.7">R5</text>
<text x="188.2" y="90.2">T3</text>
<text x="188.2" y="95.2">T4</text>
<text x="258.8" y="94.7" transform="rotate(-90 258.8 94.7)">4</text>
<text x="259.7" y="92.5" transform="rotate(-90 259.7 92.5)">D2S</text>
<text x="261.4" y="94.7" transform="rotate(-90 261.4 94.7)">7</text>
<text x="262.3" y="92.5" transform="rotate(-90 262.3 92.5)">D1S</text>
<text x="263.9" y="95.2" transform="rotate(-90 263.9 95.2)">10</text>
<text x="264.8" y="92.5" transform="rotate(-90 264.8 92.5)">D0S</text>
<text x="266.4" y="95.2" transform="rotate(-90 266.4 95.2)">13</text>
<text x="267.3" y="92.5" transform="rotate(-90 267.3 92.5)">CKS</text>
<text x="269" y="95.2" transform="rotate(-90 269 95.2)">16</text>
<text x="269.9" y="92.5" transform="rotate(-90 269.9 92.5)">GND</text>
<text x="271.5" y="95.5" transform="rotate(-90 271.5 95.5)">SH</text>
<text x="272.4" y="92.5" transform="rotate(-90 272.4 92.5)">SH</text>
<text x="87.8" y="100.3">D7</text>
<text x="87.8" y="97.8">E7</text>
<text x="92.5" y="96.1">PT22B/-</text>
<text x="92.5" y="98.7">PT24A/+/GR_PCLK0_1</text>
<text x="92.5" y="101.2">PT24B/-/GR_PCLK0_0</text>
<text x="167.5" y="96.1">PL44B/-/HS/LDQSN44</text>
<text x="172.5" y="98.7">PL44C/+/LDQ44</text>
<text x="172.9" y="101.2">PL44D/-/LDQ44</text>
<text x="188" y="97.8">M5</text>
<text x="188.1" y="100.3">N5</text>
<text x="41.4" y="107.9">1</text>
<text x="50.5" y="102.3" transform="rotate(-90 50.5 102.3)">4</text>
<text x="51.4" y="107.4" transform="rotate(-90 51.4 107.4)">VDD</text>
<text x="59.2" y="107.9">3</text>
<text x="87.8" y="102.9">C7</text>
<text x="87.8" y="105.4">B7</text>
<text x="87.8" y="107.9">A7</text>
<text x="92.5" y="103.8">PT27A/+/PCLKT0_1</text>
<text x="92.5" y="106.3">PT27B/-/PCLKC0_1</text>
<text x="169.5" y="103.8">PL47A/+/HS/LDQ44</text>
<text x="169.9" y="106.3">PL47B/-/HS/LDQ44</text>
<text x="188" y="102.9">M6</text>
<text x="188.1" y="105.4">N6</text>
<text x="188.1" y="107.9">P6</text>
<text x="43.7" y="108.8">Tri-State</text>
<text x="51.4" y="112.8" transform="rotate(-90 51.4 112.8)">GND</text>
<text x="54.2" y="108.8">OUT</text>
<text x="87.8" y="110.5">A8</text>
<text x="92.5" y="108.8">PT29A/+/PCLKT0_0</text>
<text x="92.5" y="111.4">PT29B/-/PCLKC0_0</text>
<text x="158" y="108.8">PL47C/+/LLC_GPLL0T_IN/LDQ44</text>
<text x="158.3" y="111.4">PL47D/-/LLC_GPLL0C_IN/LDQ44</text>
<text x="188.1" y="110.5">P5</text>
<text x="50.5" y="115" transform="rotate(-90 50.5 115)">2</text>
<text x="163.6" y="135.9" transform="rotate(-90 163.6 135.9)">L6</text>
<text x="226.2" y="135.9">1</text>
<text x="255" y="137.2">T10</text>
<text x="113.9" y="142.2">N10</text>
<text x="114.4" y="139.7">N9</text>
<text x="119.1" y="140.6">CCLK/MCLK/SCK</text>
<text x="119.1" y="143.1">CFG_0</text>
<text x="226.2" y="138.4">2</text>
<text x="226.2" y="141">3</text>
<text x="226.2" y="143.5">4</text>
<text x="254.8" y="142.2">M10</text>
<text x="254.9" y="139.7">R11</text>
<text x="260.1" y="138">TCK</text>
<text x="260.1" y="140.6">TDI</text>
<text x="260.1" y="143.1">TDO</text>
<text x="113.9" y="147.3">R10</text>
<text x="114" y="144.8">P10</text>
<text x="114.5" y="149.9">P9</text>
<text x="119.1" y="145.7">CFG_1</text>
<text x="119.1" y="148.2">CFG_2</text>
<text x="164.5" y="145" transform="rotate(-90 164.5 145)">VCCIO8</text>
<text x="226.2" y="146">5</text>
<text x="255" y="144.8">T11</text>
<text x="260.1" y="145.7">TMS</text>
<text x="114.5" y="152.4">T9</text>
<text x="114.5" y="154.9">T6</text>
<text x="119.1" y="150.7">DONE</text>
<text x="119.1" y="153.3">INITN</text>
<text x="119.1" y="155.8">PB4A/+/D7/IO7</text>
<text x="65.8" y="158.2" transform="rotate(-90 65.8 158.2)">8</text>
<text x="77" y="161.3">5</text>
<text x="114.4" y="157.5">R6</text>
<text x="114.4" y="160">R7</text>
<text x="119.1" y="158.4">PB4B/-/D6/IO6</text>
<text x="119.1" y="160.9">PB6A/+/D5/MISO2/IO5</text>
<text x="54.1" y="163.8">1</text>
<text x="56.4" y="164.7">~CS</text>
<text x="66.7" y="163.2" transform="rotate(-90 66.7 163.2)">VCC</text>
<text x="69" y="164.7">DO(IO1)</text>
<text x="69.9" y="162.2">DI(IO0)</text>
<text x="77" y="163.8">2</text>
<text x="114.3" y="167.6">M7</text>
<text x="114.4" y="165.1">N7</text>
<text x="114.5" y="162.6">P7</text>
<text x="119.1" y="163.4">PB6B/-/D4/MOSI2/IO4</text>
<text x="119.1" y="166">PB9A/+/D3/IO3</text>
<text x="54.1" y="168.9">6</text>
<text x="56.4" y="169.8">CLK</text>
<text x="66.7" y="173.7" transform="rotate(-90 66.7 173.7)">GND</text>
<text x="69.2" y="173.7" transform="rotate(-90 69.2 173.7)">EP</text>
<text x="72.8" y="169.8">IO2</text>
<text x="72.8" y="172.3">IO3</text>
<text x="77" y="168.9">3</text>
<text x="77" y="171.4">7</text>
<text x="114.5" y="170.2">T7</text>
<text x="114.5" y="172.7">T8</text>
<text x="119.1" y="168.5">PB9B/-/D2/IO2</text>
<text x="119.1" y="171.1">PB11A/+/D1/MISO/IO1</text>
<text x="119.1" y="173.6">PB11B/-/D0/MOSI/IO0</text>
<text x="65.8" y="176" transform="rotate(-90 65.8 176)">4</text>
<text x="68.3" y="176" transform="rotate(-90 68.3 176)">9</text>
<text x="114.4" y="175.3">R8</text>
<text x="114.5" y="177.8">P8</text>
<text x="119.1" y="176.1">PB13A/+/SN/CSN</text>
<text x="119.1" y="178.7">PB13B/-/CS1N</text>
<text x="114.3" y="182.9">M8</text>
<text x="114.3" y="185.4">M9</text>
<text x="114.4" y="180.3">N8</text>
<text x="119.1" y="181.2">PB15A/+/HOLDN/DI/BUSY/CSSPIN/CEN</text>
<text x="119.1" y="183.8">PB15B/-/DOUT/CSON</text>
<text x="114.4" y="188">R9</text>
<text x="119.1" y="186.3">PB18A/WRITEN</text>
<text x="119.1" y="188.8">PROGRAMN</text>
</g>
<g font-size="1.8" fill="#586e75">
<text x="194.3" y="34">CK+</text>
<text x="194.3" y="31.5">CK-</text>
<text x="213.9" y="31.5">D2+</text>
<text x="214.3" y="34">D2-</text>
<text x="194.3" y="39.1">D0+</text>
<text x="194.3" y="36.5">D0-</text>
<text x="213.9" y="41.6">D1+</text>
<text x="214.3" y="44.2">D1-</text>
<text x="248.5" y="46.7">_D2+</text>
<text x="194.3" y="51.8">D1-</text>
<text x="213.9" y="51.8">D0+</text>
<text x="248.5" y="51.8">_D1+</text>
<text x="248.9" y="49.2">_D2-</text>
<text x="194.3" y="54.3">D1+</text>
<text x="214.3" y="54.3">D0-</text>
<text x="248.5" y="56.9">_D0+</text>
<text x="248.9" y="59.4">_D0-</text>
<text x="248.9" y="54.3">_D1-</text>
<text x="194.3" y="64.5">D2+</text>
<text x="194.3" y="61.9">D2-</text>
<text x="213.6" y="61.9">CK+</text>
<text x="214" y="64.5">CK-</text>
<text x="248.2" y="61.9">_CK+</text>
<text x="248.6" y="64.5">_CK-</text>
<text x="231.1" y="135.6">TMS</text>
<text x="247.8" y="136.9">TCK</text>
<text x="100.9" y="139.4">CFG_CLK</text>
<text x="231.1" y="140.7">TDO</text>
<text x="231.1" y="143.2">TCK</text>
<text x="231.1" y="138.1">TDI</text>
<text x="247.7" y="141.9">TDO</text>
<text x="248.6" y="139.4">TDI</text>
<text x="247.7" y="144.5">TMS</text>
<text x="81.3" y="161">CFG_IO0</text>
<text x="43.6" y="163.5">CFG_CS</text>
<text x="81.3" y="163.5">CFG_IO1</text>
<text x="101.7" y="167.3">CFG_IO2</text>
<text x="101.7" y="164.8">CFG_IO3</text>
<text x="42.4" y="168.6">CFG_CLK</text>
<text x="81.3" y="168.6">CFG_IO2</text>
<text x="81.3" y="171.2">CFG_IO3</text>
<text x="101.7" y="172.4">CFG_IO0</text>
<text x="101.7" y="169.9">CFG_IO1</text>
<text x="102" y="180">CFG_CS</text>
</g>
<g font-size="1.8" fill="#268bd2">
<text x="200.4" y="32.7">Invert CK</text>
<text x="200.7" y="37.8">Invert D0</text>
<text x="200.7" y="53">Invert D1</text>
<text x="200.7" y="63.2">Invert D2</text>
</g>
<g font-size="1.8" fill="#9f2523">
<text x="76.2" y="53">_SDA_3V3</text>
<text x="74.8" y="58">_SPI_GPIO4</text>
<text x="78.6" y="55.5">_GPIO1</text>
<text x="75.9" y="60.6">_SPI_CIPO</text>
<text x="78.6" y="63.1">_GPIO5</text>
<text x="76.5" y="70.7">_SPI_SCK</text>
<text x="76.9" y="83.4">_SPI_SS0</text>
<text x="75.9" y="86">_SPI_COPI</text>
<text x="76.4" y="88.5">_SCL_3V3</text>
<text x="78.6" y="101.2">_GPIO2</text>
<text x="75.1" y="106.3">_PMIC_nEN</text>
<text x="78.6" y="103.8">_GPIO3</text>
<text x="74.2" y="111.4">_PMIC_GPIO</text>
</g>
</svg>
